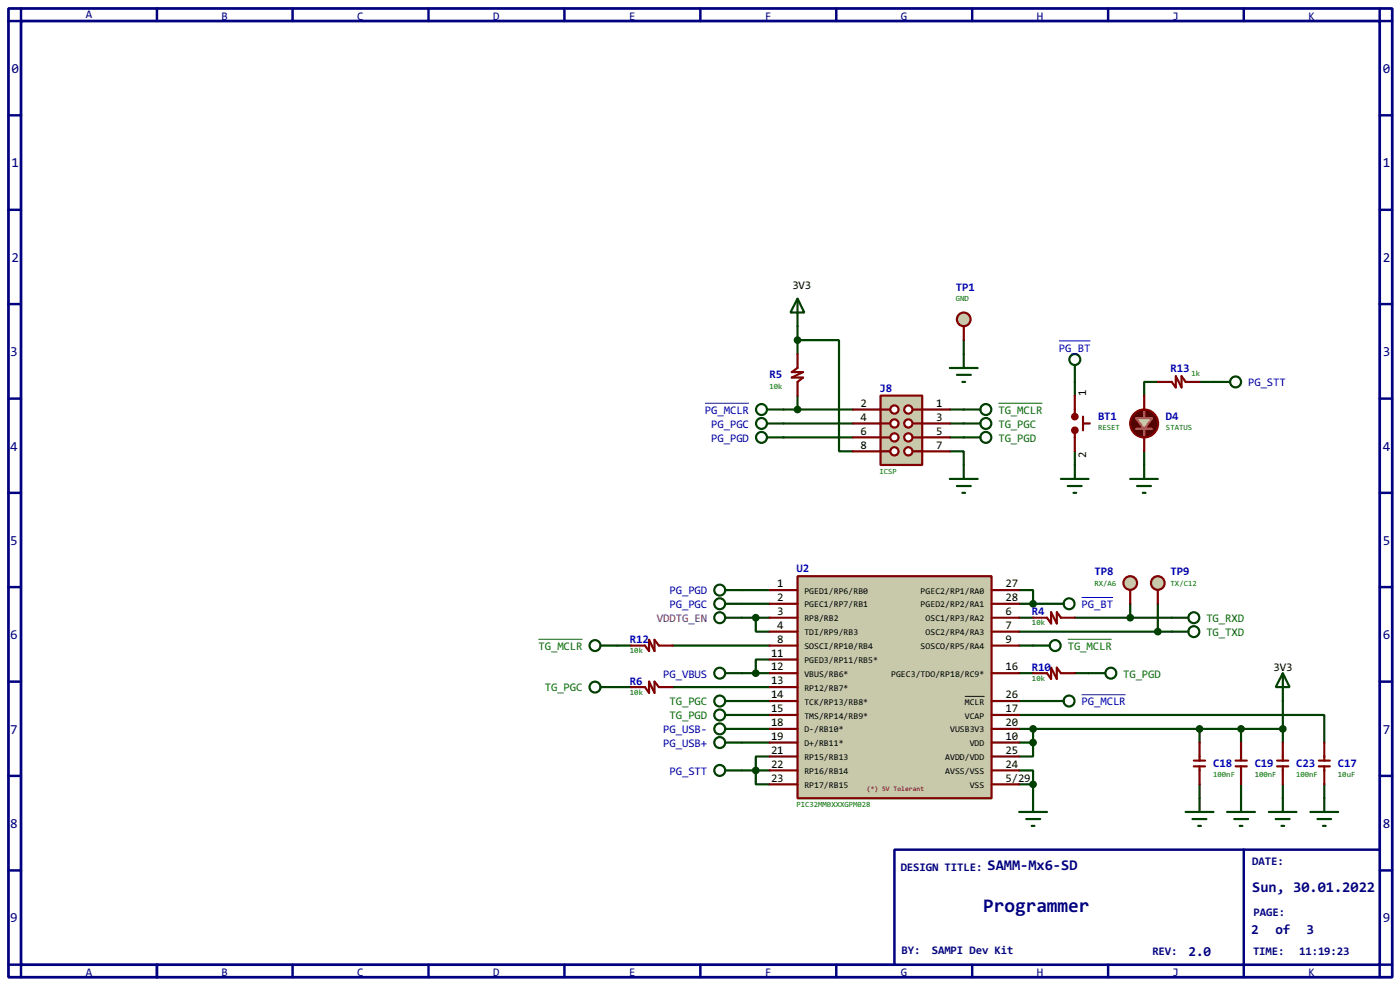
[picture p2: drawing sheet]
<svg xmlns="http://www.w3.org/2000/svg" width="256mm" height="180mm" viewBox="0 0 256 180" stroke-linecap="round" stroke-linejoin="round" font-family="sans-serif">
<path d="M1.6 1.6h253.5v177.3h-253.5zM3.9 3.9h248.9v172.7h-248.9z" fill="none" stroke="#000080" stroke-width=".5"/>
<path d="M3.9 1.6v2.3h-2.3M28.8 1.6v2.3" fill="none" stroke="#000080" stroke-width=".45"/>
<path d="M163.9 155.5h88.9v21.1h-88.9z" fill="#fff" stroke="#000080" stroke-width=".45"/>
<g fill="none" stroke="#000080" stroke-width=".45">
<path d="M53.6 1.6v2.3M78.5 1.6v2.3M103.4 1.6v2.3M128.3 1.6v2.3M153.2 1.6v2.3M178.1 1.6v2.3M203 1.6v2.3M227.9 1.6v2.3M252.8 1.6v2.3h2.3M1.6 21.1h2.3M1.6 38.4h2.3M252.8 21.1h2.3"/>
<path d="M252.8 38.4h2.3M1.6 55.7h2.3M252.8 55.7h2.3M1.6 73h2.3M252.8 73h2.3M1.6 90.2h2.3M252.8 90.2h2.3M1.6 107.5h2.3M252.8 107.5h2.3M1.6 124.8h2.3M252.8 124.8h2.3M1.6 142h2.3"/>
<path d="M1.6 159.3h2.3M227.9 155.5v23.4M252.8 142h2.3M252.8 159.3h2.3M1.6 176.6h2.3v2.3M28.8 176.6v2.3M53.6 176.6v2.3M78.5 176.6v2.3M103.4 176.6v2.3M128.3 176.6v2.3M153.2 176.6v2.3M178.1 176.6v2.3"/>
<path d="M203 176.6v2.3M255.1 176.6h-2.3v2.3"/>
</g>
<g fill="none" stroke="#004000" stroke-width=".4">
<path d="M146.1 59.7v5.1M143.6 75h12.7M143.6 77.5h12.7M146.1 62.3h7.6v20.3h2.6M146.1 72.4v2.6M174 75h2.6M174 77.5h2.6M176.6 62.3v2.5M196.9 66.9v5.5M212.1 69.9h-2.5v2.5M219.8 69.9h5.6M143.6 80.1h12.7"/>
<path d="M174 82.6h2.6v2.5M174 80.1h2.6M194.4 87.7h5M195.6 89h2.6M196.7 90.2h.5M196.9 82.6v5.1M207.1 87.7h5M208.3 89h2.6M209.4 90.2h.5M209.6 82.6v5.1M110 118.2h5.6M123.2 118.2h17.8"/>
<path d="M132.9 108h8.1M132.9 110.5h8.1M135.9 113.1h5.1M138.5 113.1v2.5h2.5M186.7 108h2.6v2.5M186.7 118.2h2.6M186.7 110.5h8.2M186.7 113.1h2.6M186.7 115.6h31M196.9 113.1h20.8M207.1 110.5v2.6M212.1 110.5v5.1"/>
<path d="M113.1 125.8h2.5M123.2 125.8h17.8M132.9 133.4h8.1M132.9 123.2h8.1M132.9 135.9h8.1M132.9 128.3h8.1M132.9 130.9h8.1M141 120.7h-2.5v2.5M141 138.5h-2.5v5.1h2.5M186.7 130.9h55.9v5M186.7 133.4h48.3M186.7 123.2h2.6"/>
<path d="M186.7 135.9h2.6M186.7 128.3h8.2M189.3 135.9v2.6h-2.6M189.3 133.4v2.5M196.9 123.2h2.5M219.8 133.4v2.5M227.4 133.4v2.5M235 123.2l1.3 2.6h-2.6zM235 123.2v12.7M132.9 141h8.1M186.7 141h2.6v2.6M186.7 143.6h2.6"/>
<path d="M186.7 148.6h5.1M188 149.9h2.6M189 151.2h.5M189.3 143.6v5M217.2 148.6h5.1M218.5 149.9h2.5M219.5 151.2h.5M219.8 143.6v5M224.8 148.6h5.1M226.1 149.9h2.6M227.1 151.2h.5M227.4 143.6v5"/>
<path d="M232.5 148.6h5M233.7 149.9h2.6M234.8 151.2h.5M235 143.6v5M240.1 148.6h5.1M241.4 149.9h2.5M242.4 151.2h.5M242.6 143.6v5"/>
<circle cx="196.9" cy="65.8" r="1"/>
<circle cx="226.3" cy="69.9" r="1"/>
<circle cx="109" cy="118.2" r="1"/>
<circle cx="131.8" cy="110.5" r="1"/>
<circle cx="131.8" cy="108" r="1"/>
<circle cx="195.8" cy="110.5" r="1"/>
<circle cx="218.7" cy="113.1" r="1"/>
<circle cx="218.7" cy="115.6" r="1"/>
<circle cx="131.8" cy="133.4" r="1"/>
<circle cx="131.8" cy="123.2" r="1"/>
<circle cx="131.8" cy="130.9" r="1"/>
<circle cx="131.8" cy="128.3" r="1"/>
<circle cx="131.8" cy="135.9" r="1"/>
<circle cx="195.8" cy="128.3" r="1"/>
<circle cx="131.8" cy="141" r="1"/>
</g>
<g fill="none" stroke="#800000" stroke-width=".4">
<path d="M196.9 72.4v3.9M196.9 78.8v3.8M198.4 76.3v2.5M198.4 77.5h1.3M212.1 69.9h2.6l.7 1v-2l1.1 2v-2l.7 1h2.6M115.6 118.2h2.6l.7 1v-2.1l1 2.1v-2.1l.8 1.1h2.5M115.6 125.8h2.6l.7 1v-2l1 2v-2l.8 1h2.5M189.3 123.2h2.5l.8 1.1v-2.1l1 2.1v-2.1l.8 1h2.5M218.7 139.2h2.1M219.8 135.9v3.3M226.4 139.2h2M227.4 135.9v3.3"/>
<path d="M234 139.2h2M235 135.9v3.3M241.6 139.2h2M242.6 135.9v3.3M218.7 140.3h2.1M219.8 140.3v3.3M226.4 140.3h2M227.4 140.3v3.3M234 140.3h2M235 140.3v3.3M241.6 140.3h2M242.6 140.3v3.3"/>
</g>
<g fill="#800000" stroke="#800000" stroke-width=".4">
<circle cx="196.9" cy="76.3" r=".5"/>
<circle cx="196.9" cy="78.8" r=".5"/>
</g>
<path d="M194 62.4h5.8M198.2 109.4h5.7M198.2 127.2h8" fill="none" stroke="#0000c0" stroke-width=".18"/>
<g fill="#004000" stroke="#004000" stroke-width=".4">
<circle cx="189.2" cy="143.6" r=".5"/>
<circle cx="189.2" cy="135.9" r=".5"/>
<circle cx="227.3" cy="133.4" r=".5"/>
<circle cx="219.7" cy="133.4" r=".5"/>
<circle cx="189.2" cy="133.4" r=".5"/>
<circle cx="235" cy="133.4" r=".5"/>
</g>
<path d="M98.7 117h8" fill="none" stroke="#008000" stroke-width=".18"/>
<circle cx="176.5" cy="58.5" r="1.25" fill="#c8c8aa" stroke="#800000" stroke-width=".4"/>
<path d="M176.6 59.7v2.6" fill="none" stroke="#800000" stroke-width=".4"/>
<g fill="none" stroke="#004000" stroke-width=".4">
<path d="M140.5 75h3.1M140.5 77.5h3.1M174 67.4h5.1M175.3 68.6h2.6M176.3 69.9h.5M176.6 64.8v2.6M176.6 75h3M176.6 77.5h3M140.5 80.1h3.1M174 87.7h5.1M175.3 89h2.6M176.3 90.2h.5"/>
<path d="M176.6 85.1v2.6M176.6 80.1h3"/>
<circle cx="139.5" cy="75" r="1"/>
<circle cx="139.5" cy="77.5" r="1"/>
<circle cx="180.6" cy="77.5" r="1"/>
<circle cx="180.6" cy="75" r="1"/>
<circle cx="139.5" cy="80.1" r="1"/>
<circle cx="180.6" cy="80.1" r="1"/>
</g>
<path d="M129.2 73.8h8" fill="none" stroke="#0000c0" stroke-width=".18"/>
<path d="M182.9 73.8h8.1" fill="none" stroke="#008000" stroke-width=".18"/>
<path d="M161.3 72.4h7.7v12.7h-7.7z" fill="#c8c8aa" stroke="#800000" stroke-width=".4"/>
<path d="M167.2 75h1.8" fill="none" stroke="#800000" stroke-width=".4"/>
<circle cx="166.4" cy="75" r=".75" fill="#feffff" stroke="#800000" stroke-width=".4"/>
<path d="M167.2 77.5h1.8" fill="none" stroke="#800000" stroke-width=".4"/>
<circle cx="166.4" cy="77.5" r=".75" fill="#feffff" stroke="#800000" stroke-width=".4"/>
<path d="M167.2 80.1h1.8" fill="none" stroke="#800000" stroke-width=".4"/>
<circle cx="166.4" cy="80.1" r=".75" fill="#feffff" stroke="#800000" stroke-width=".4"/>
<path d="M167.2 82.6h1.8" fill="none" stroke="#800000" stroke-width=".4"/>
<circle cx="166.4" cy="82.6" r=".75" fill="#feffff" stroke="#800000" stroke-width=".4"/>
<path d="M161.3 75h1.8" fill="none" stroke="#800000" stroke-width=".4"/>
<circle cx="163.8" cy="75" r=".75" fill="#feffff" stroke="#800000" stroke-width=".4"/>
<path d="M161.3 77.5h1.8" fill="none" stroke="#800000" stroke-width=".4"/>
<circle cx="163.8" cy="77.5" r=".75" fill="#feffff" stroke="#800000" stroke-width=".4"/>
<path d="M161.3 80.1h1.8" fill="none" stroke="#800000" stroke-width=".4"/>
<circle cx="163.8" cy="80.1" r=".75" fill="#feffff" stroke="#800000" stroke-width=".4"/>
<path d="M161.3 82.6h1.8" fill="none" stroke="#800000" stroke-width=".4"/>
<circle cx="163.8" cy="82.6" r=".75" fill="#feffff" stroke="#800000" stroke-width=".4"/>
<path d="M146.1 64.8v2.6l-1 .7h2l-2 1h2l-1 .8v2.5M156.3 75h5M156.3 77.5h5M169 75h5M169 77.5h5M156.3 82.6h5M156.3 80.1h5M169 82.6h5M169 80.1h5" fill="none" stroke="#800000" stroke-width=".4"/>
<path d="M146.1 54.7l1.3 2.5h-2.6zM146.1 54.7v5" fill="none" stroke="#004000" stroke-width=".4"/>
<g fill="#004000" stroke="#004000" stroke-width=".4">
<circle cx="146.1" cy="75" r=".5"/>
<circle cx="146.1" cy="62.3" r=".5"/>
</g>
<circle cx="209.6" cy="77.5" r="2.55" fill="#400000" stroke="#800000" stroke-width=".4"/>
<path d="M208.1 76.5h1.5v-1.3v1.3h1.5l-1.5 2h1.5h-3h1.5v1.3v-1.3z" fill-rule="evenodd" fill="#c8c8aa" stroke="#ff8000" stroke-width=".4"/>
<path d="M209.6 72.4v2.6M209.6 80.1v2.5" fill="none" stroke="#800000" stroke-width=".4"/>
<g fill="none" stroke="#004000" stroke-width=".4">
<path d="M189.3 118.2h3M110 125.8h3.1M199.4 123.2h3.1"/>
<circle cx="193.3" cy="118.2" r="1"/>
<circle cx="109" cy="125.8" r="1"/>
<circle cx="203.5" cy="123.2" r="1"/>
</g>
<g fill="#004000" stroke="#004000" stroke-width=".4">
<circle cx="138.4" cy="141" r=".5"/>
<circle cx="138.4" cy="123.2" r=".5"/>
</g>
<path d="M195.6 117h8.1" fill="none" stroke="#008000" stroke-width=".18"/>
<path d="M146.1 105.5h35.6v40.6h-35.6z" fill="#c8c8aa" stroke="#800000" stroke-width=".4"/>
<g fill="none" stroke="#800000" stroke-width=".4">
<path d="M141 108h5.1M141 110.5h5.1M141 113.1h5.1M141 115.6h5.1M141 118.2h5.1M181.7 108h5M181.7 110.5h5M181.7 113.1h5M181.7 115.6h5M181.7 118.2h5M189.3 113.1h2.5l.8 1v-2l1 2v-2l.8 1h2.5M141 135.9h5.1"/>
<path d="M141 120.7h5.1M141 123.2h5.1M141 125.8h5.1M141 128.3h5.1M141 130.9h5.1M141 133.4h5.1M141 138.5h5.1M181.7 135.9h5M181.7 123.2h5M181.7 128.3h5M181.7 130.9h5M181.7 133.4h5"/>
<path d="M181.7 138.5h5M141 143.6h5.1M141 141h5.1M181.7 143.6h5M181.7 141h5"/>
</g>
<path d="M176.8 127.5h3.6" fill="none" stroke="#000" stroke-width=".18"/>
<g fill="#004000" stroke="#004000" stroke-width=".4">
<circle cx="189.2" cy="110.5" r=".5"/>
<circle cx="138.4" cy="113.1" r=".5"/>
</g>
<g fill="none" stroke="#004000" stroke-width=".4">
<path d="M132.9 113.1h3"/>
<circle cx="131.8" cy="113.1" r="1"/>
</g>
<circle cx="207" cy="106.7" r="1.25" fill="#c8c8aa" stroke="#800000" stroke-width=".4"/>
<path d="M207.1 108v2.5" fill="none" stroke="#800000" stroke-width=".4"/>
<circle cx="212.1" cy="106.7" r="1.25" fill="#c8c8aa" stroke="#800000" stroke-width=".4"/>
<path d="M212.1 108v2.5" fill="none" stroke="#800000" stroke-width=".4"/>
<g fill="#004000" stroke="#004000" stroke-width=".4">
<circle cx="207" cy="113.1" r=".5"/>
<circle cx="212.1" cy="115.6" r=".5"/>
</g>
<text font-size="4.2" fill="#000080" x="180.1" y="167">Programmer</text>
<g font-size="3.2" fill="#000080">
<text x="180.9" y="159.3">SAMM-Mx6-SD</text>
<text x="229.4" y="163.2">Sun, 30.01.2022</text>
</g>
<g font-size="3" fill="#000080">
<text x="2.1" y="13.4">0</text>
<text x="253.4" y="13.4">0</text>
<text x="2.1" y="30.7">1</text>
<text x="253.4" y="30.7">1</text>
<text x="2.1" y="47.9">2</text>
<text x="253.4" y="47.9">2</text>
<text x="1.9" y="65.2">3</text>
<text x="253.4" y="65.2">3</text>
<text x="1.9" y="82.5">4</text>
<text x="253.4" y="82.5">4</text>
<text x="1.9" y="99.8">5</text>
<text x="253.4" y="99.8">5</text>
<text x="1.9" y="117">6</text>
<text x="253.4" y="117">6</text>
<text x="1.9" y="134.3">7</text>
<text x="253.4" y="134.3">7</text>
<text x="1.9" y="151.6">8</text>
<text x="253.4" y="151.6">8</text>
<text x="1.9" y="168.8">9</text>
<text x="229.2" y="170.9">2</text>
<text x="233.7" y="170.9">of</text>
<text x="239.4" y="170.9">3</text>
<text x="253.4" y="168.8">9</text>
<text x="217.8" y="174.9">2.0</text>
</g>
<g font-size="2.5" fill="#000080">
<text x="15.7" y="3.4">A</text>
<text x="40.6" y="3.6">B</text>
<text x="65.5" y="3.6">C</text>
<text x="90.4" y="3.6">D</text>
<text x="115.3" y="3.6">E</text>
<text x="140.2" y="3.6">F</text>
<text x="165.1" y="3.6">G</text>
<text x="190" y="3.6">H</text>
<text x="214.8" y="3.6">J</text>
<text x="239.7" y="3.6">K</text>
<text x="165" y="159.4">DESIGN TITLE:</text>
<text x="229.4" y="158.3">DATE:</text>
<text x="229.7" y="167.7">PAGE:</text>
<text x="15.7" y="178.7">A</text>
<text x="40.6" y="178.7">B</text>
<text x="65.5" y="178.7">C</text>
<text x="90.4" y="178.7">D</text>
<text x="115.3" y="178.7">E</text>
<text x="140.2" y="178.7">F</text>
<text x="165.1" y="178.7">G</text>
<text x="165.2" y="174.6">BY:</text>
<text x="170.7" y="174.6">SAMPI Dev Kit</text>
<text x="190" y="178.7">H</text>
<text x="211.1" y="174.8">REV:</text>
<text x="214.8" y="178.7">J</text>
<text x="229.6" y="174.8">TIME:</text>
<text x="238" y="174.8">11:19:23</text>
<text x="239.7" y="178.7">K</text>
</g>
<g font-size="2.5">
<text x="145.2" y="52.9">3V3</text>
<text x="157.7" y="74.4">2</text>
<text x="157.7" y="77">4</text>
<text x="171.5" y="74.4">1</text>
<text x="171.5" y="77">3</text>
<text x="199" y="72.4" transform="rotate(-90 199 72.4)">1</text>
<text x="157.7" y="82.1">8</text>
<text x="157.7" y="79.6">6</text>
<text x="171.5" y="82.1">7</text>
<text x="171.5" y="79.6">5</text>
<text x="199" y="83.8" transform="rotate(-90 199 83.8)">2</text>
<text x="142.4" y="107.5">1</text>
<text x="184.2" y="107.5">27</text>
<text x="142.4" y="110">2</text>
<text x="142.4" y="112.6">3</text>
<text x="184.2" y="112.6">6</text>
<text x="184.2" y="110">28</text>
<text x="142.4" y="115.1">4</text>
<text x="142.4" y="117.7">8</text>
<text x="184.2" y="115.1">7</text>
<text x="184.2" y="117.7">9</text>
<text x="141.3" y="120.2">11</text>
<text x="141.3" y="122.7">12</text>
<text x="141.3" y="125.3">13</text>
<text x="184.2" y="122.7">16</text>
<text x="233.3" y="122.8">3V3</text>
<text x="141.3" y="127.8">14</text>
<text x="141.3" y="130.4">15</text>
<text x="184.2" y="130.4">17</text>
<text x="184.2" y="127.8">26</text>
<text x="141.3" y="132.9">18</text>
<text x="141.3" y="135.4">19</text>
<text x="141.3" y="138">21</text>
<text x="184.2" y="135.4">10</text>
<text x="184.2" y="132.9">20</text>
<text x="184.2" y="138">25</text>
<text x="141.3" y="140.5">22</text>
<text x="141.3" y="143.1">23</text>
<text x="184.2" y="143.1">5/29</text>
<text x="184.2" y="140.5">24</text>
</g>
<g font-size="2.5" fill="#0000c0">
<text x="175.1" y="53.2">TP1</text>
<text x="194" y="64.4">PG_BT</text>
<text x="141" y="69.2">R5</text>
<text x="161.1" y="71.7">J8</text>
<text x="214.5" y="68.1">R13</text>
<text x="228.7" y="70.7">PG_STT</text>
<text x="129.2" y="75.8">PG_MCLR</text>
<text x="201.2" y="76.8">BT1</text>
<text x="213.6" y="76.8">D4</text>
<text x="130.3" y="78.3">PG_PGC</text>
<text x="130.3" y="80.8">PG_PGD</text>
<text x="145.9" y="104.8">U2</text>
<text x="200.5" y="105.3">TP8</text>
<text x="214.5" y="105.3">TP9</text>
<text x="122.7" y="111.3">PG_PGC</text>
<text x="122.7" y="108.8">PG_PGD</text>
<text x="189.1" y="112.6">R4</text>
<text x="198.2" y="111.3">PG_BT</text>
<text x="115.4" y="117.7">R12</text>
<text x="115.4" y="125.3">R6</text>
<text x="121.5" y="124">PG_VBUS</text>
<text x="189.1" y="122.8">R10</text>
<text x="198.2" y="129.1">PG_MCLR</text>
<text x="121.5" y="134.2">PG_USB-</text>
<text x="121.5" y="136.7">PG_USB+</text>
<text x="122.7" y="141.8">PG_STT</text>
<text x="222.3" y="140.3">C18</text>
<text x="229.9" y="140.3">C19</text>
<text x="237.5" y="140.3">C23</text>
<text x="245.1" y="140.3">C17</text>
</g>
<g font-size="2.5" fill="#008000">
<text x="182.9" y="75.8">TG_MCLR</text>
<text x="182.9" y="78.3">TG_PGC</text>
<text x="182.9" y="80.8">TG_PGD</text>
<text x="221" y="113.9">TG_RXD</text>
<text x="98.7" y="119">TG_MCLR</text>
<text x="195.6" y="119">TG_MCLR</text>
<text x="221" y="116.4">TG_TXD</text>
<text x="205.8" y="124">TG_PGD</text>
<text x="99.8" y="126.6">TG_PGC</text>
<text x="122.7" y="131.7">TG_PGD</text>
<text x="122.7" y="129.1">TG_PGC</text>
</g>
<text font-size="2.5" fill="#800080" x="120.4" y="113.9">VDDTG_EN</text>
<g font-size="1.9">
<text x="147.4" y="108.7">PGED1/RP6/RB0</text>
<text x="147.4" y="111.2">PGEC1/RP7/RB1</text>
<text x="147.4" y="113.7">RP8/RB2</text>
<text x="168.7" y="108.7">PGEC2/RP1/RA0</text>
<text x="168.7" y="111.2">PGED2/RP2/RA1</text>
<text x="169.6" y="113.7">OSC1/RP3/RA2</text>
<text x="147.4" y="116.3">TDI/RP9/RB3</text>
<text x="147.4" y="118.8">SOSCI/RP10/RB4</text>
<text x="168.7" y="118.8">SOSCO/RP5/RA4</text>
<text x="169.6" y="116.3">OSC2/RP4/RA3</text>
<text x="147.4" y="121.4">PGED3/RP11/RB5*</text>
<text x="147.4" y="123.9">VBUS/RB6*</text>
<text x="163.3" y="123.9">PGEC3/TDO/RP18/RC9*</text>
<text x="147.4" y="126.4">RP12/RB7*</text>
<text x="147.4" y="129">TCK/RP13/RB8*</text>
<text x="147.4" y="131.5">TMS/RP14/RB9*</text>
<text x="176.8" y="131.5">VCAP</text>
<text x="176.8" y="129">MCLR</text>
<text x="147.4" y="134.1">D-/RB10*</text>
<text x="147.4" y="136.6">D+/RB11*</text>
<text x="174.1" y="134.1">VUSB3V3</text>
<text x="177.7" y="136.6">VDD</text>
<text x="147.4" y="139.1">RP15/RB13</text>
<text x="147.4" y="141.7">RP16/RB14</text>
<text x="173.2" y="141.7">AVSS/VSS</text>
<text x="173.2" y="139.1">AVDD/VDD</text>
<text x="147.4" y="144.2">RP17/RB15</text>
<text x="177.7" y="144.2">VSS</text>
</g>
<g font-size="1.7" fill="#008000">
<text x="175.1" y="55.1">GND</text>
<text x="141" y="71.2">10k</text>
<text x="218.3" y="68.8">1k</text>
<text x="201.2" y="78.8">RESET</text>
<text x="213.6" y="78.8">STATUS</text>
<text x="161.1" y="86.8">ICSP</text>
<text x="200.5" y="107.2">RX/A6</text>
<text x="214.5" y="107.2">TX/C12</text>
<text x="115.4" y="119.6">10k</text>
<text x="189.1" y="114.5">10k</text>
<text x="189.1" y="124.6">10k</text>
<text x="115.4" y="127.2">10k</text>
<text x="222.3" y="142.3">100nF</text>
<text x="229.9" y="142.3">100nF</text>
<text x="237.5" y="142.3">100nF</text>
<text x="245.1" y="142.3">10uF</text>
<text x="145.9" y="147.8">PIC32MM0XXXGPM028</text>
</g>
<text font-size="1.5" fill="#800000" x="158.8" y="144.8">(*) 5V Tolerant</text>
</svg>
